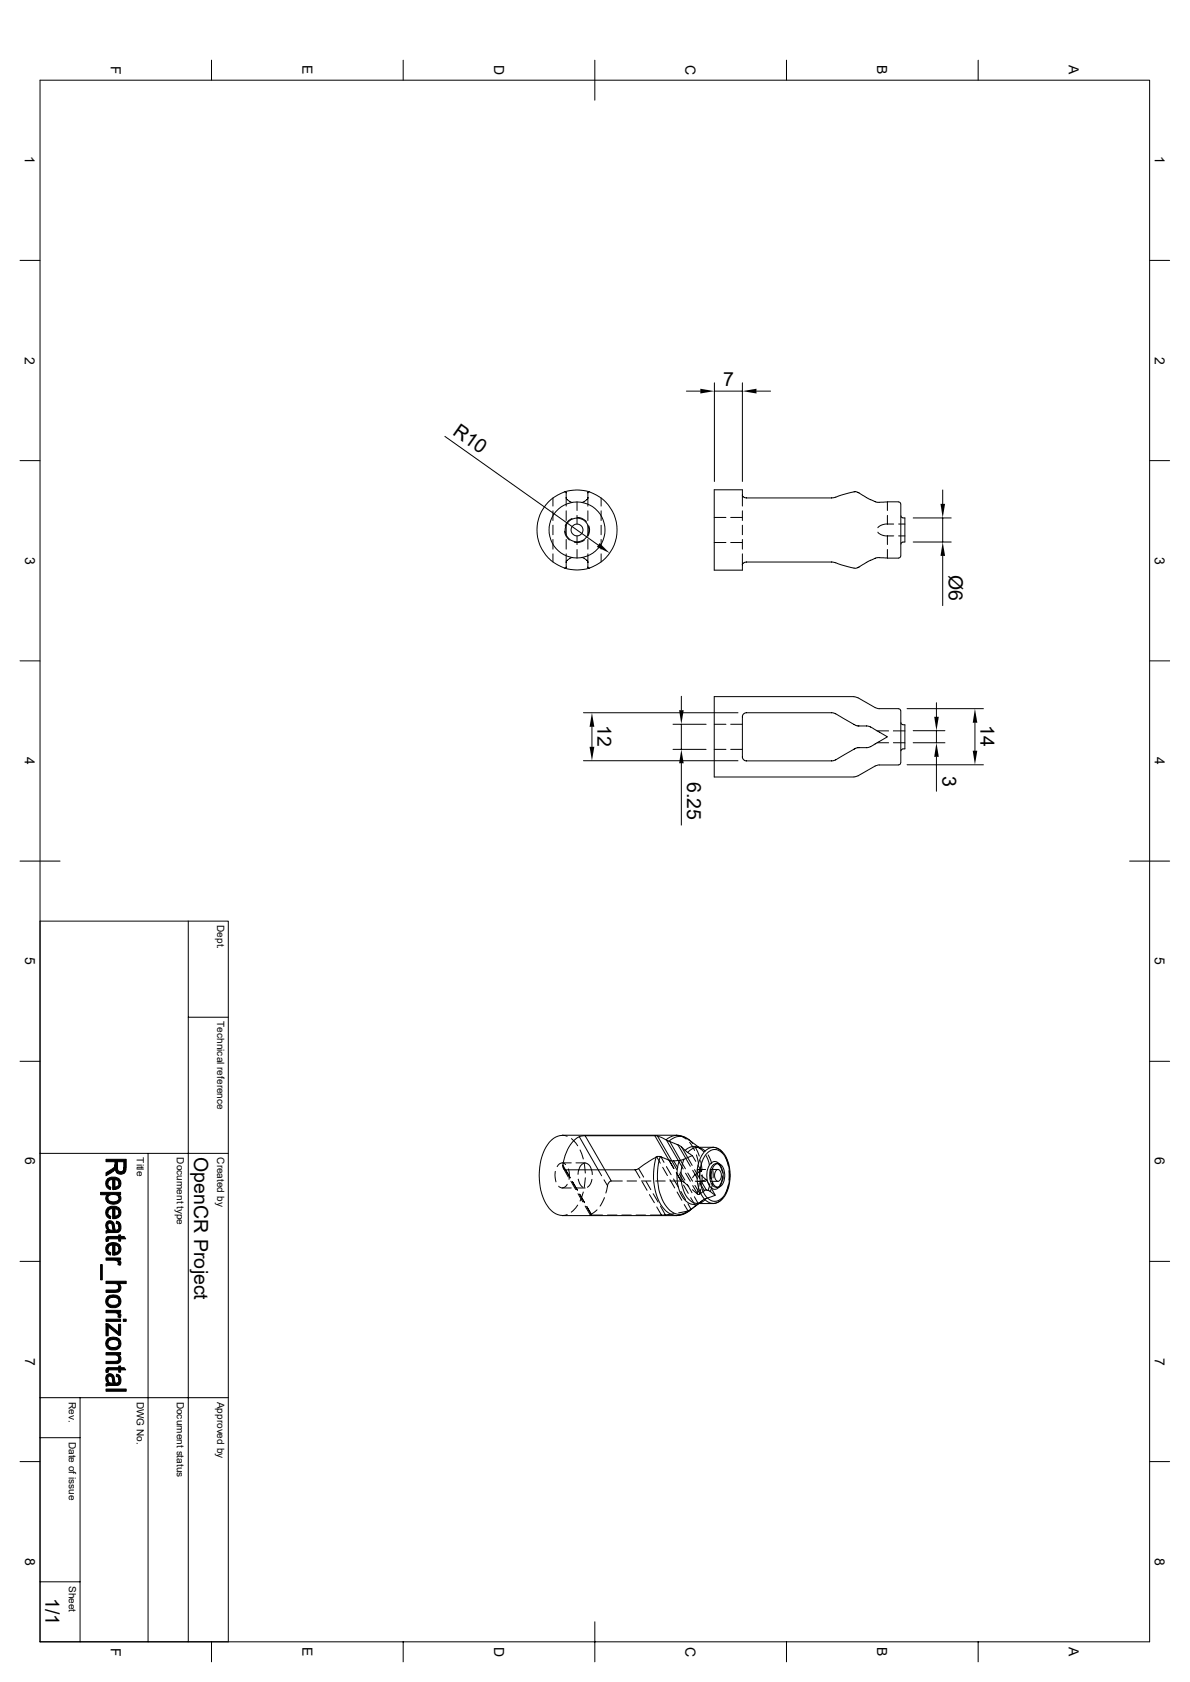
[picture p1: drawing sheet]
<svg xmlns="http://www.w3.org/2000/svg" width="297mm" height="420mm" viewBox="0 0 297 420" stroke-linecap="round" stroke-linejoin="round" font-family="sans-serif">
<g fill="none" stroke="#000" stroke-width=".25">
<path d="M52.8 15v5M100.6 15v5M148.5 15v10M196.3 15v5M244.1 15v5M10 20h276.9v390h-276.9zM5 65h5M286.9 65h5M171.3 97.7h3.5M178.3 95.6v24.6M178.3 97.7h7M185.3 95.6v24.6"/>
<path d="M188.8 97.7h3.5M5 115h5M111 109l38.3 27.1M286.9 115h5M138 124.3v2.1M138 127.6v2.4M138 131.1v2.4M138 134.7v2.4M138 138.3v2M140.9 132.6v.2a3 3 0 0 0 1.3 2M140.9 122.8a10.5 10.5 0 0 1 6.2 0M140.9 122.8l.4 .1v1.3"/>
<path d="M140.9 122.8a10 10 0 0 0-6.9 9.5 10 10 0 0 0 6.9 9.6M141.3 124.2v2.2M141.3 127.6v2.4M141.3 131.1v2.4M141.3 134.7v2.4M141.3 138.3v2.1M141.3 124.2l.3 .6 .8 .6h.4M142.8 129.5a2.94 2.94 0 0 0-1.7 1.9M142.8 139.2l-.4 .1-.8 .6-.3 .5M144 129.2a3 3 0 0 1 2.3 1.1M144 125.3v2.2M144 128.7v2.2"/>
<path d="M144 133.8v2.2M144 137.2v2.2M145.2 139.2l.4 .1 .9 .6 .2 .5M145.8 134.9a3 3 0 0 1-2.5 .5M146.7 124.2l-.2 .6-.9 .6h-.4M146.7 124.2v2.2M146.7 127.6v2.4M146.7 131.1v2.4M146.7 134.7v2.4M146.7 138.3v2.1M147 131.4l.1 .2a3.2 3.2 0 0 1-.4 2.3M147.1 122.8a10 10 0 0 1 6.9 9.5 10 10 0 0 1-6.9 9.6"/>
<path d="M147.1 122.8l-.4 .1v1.3M150 124.3v2.1M150 127.6v2.4M150 131.1v2.4M150 134.7v2.4M150 138.3v2M178.3 135.5h2.9M178.3 129.2h2.9M182.4 135.5h2.9M182.4 129.2h2.9M185.3 123.7l.2 .3 .7 .3h21.6l.8-.2M185.3 123.7v-1.4h-7v20.1h7v-1.4"/>
<path d="M185.3 123.7v2.7M185.3 127.6v2.4M185.3 131.1v2.4M185.3 134.7v2.4M185.3 138.3v2.7M208.6 124.2l2.9-1 2.1-.4 3.6 2 1.5 .6h.8M219.1 132.9l1 .7 1.4 .2M219.4 139.2l2.1 .1M219.5 139.2l-.8 .1-1.5 .6-3.6 2-2.1-.4-3.7-1.2h-21.6l-.7 .3-.2 .4M221.5 133.8h1.6M221.5 130.9h1.6M221.5 125.3l-2.1 .1"/>
<path d="M221.5 130.9l-1.4 .2-1 .7M221.5 128.7v2.2M221.5 133.8v2.2M221.5 137.2v2.2M224.3 133.8h1.5M224.3 130.9h1.5M224.3 125.3l.4 .2a15.3 15.3 0 0 1 .1 4.8v5.8a6.3 6.3 0 0 1-.1 3.1l-3.2 .2M224.3 125.3h-2.8v2.2M224.9 128.8l.1 .4 .3 .1M225.3 129.3h.5v6h-.5M225.3 135.4l-.3 .1-.1 .3M227.9 135.3h9.5"/>
<path d="M227.9 129.3h9.5M235.3 122.3v3.5M235.3 129.3v6M235.3 138.8v12.4M140.9 141.9a10.5 10.5 0 0 0 6.2 0M141.3 140.4v1.3l-.4 .2M146.7 140.4v1.3l.4 .2M5 165h5M145.6 178h38.6M170.1 173.9v3.4M185.6 178.2l.5-.2h21.7l.8 .2 4.9 2.9 .6 .2 2.8 .1 4.6 2.6-4.6 2.6-2.8 .1-.6 .2-4.9 2.8-.8 .3h-21.7l-.4-.2-.4-.6v-10.4zM224.3 177l.4 .1a15.3 15.3 0 0 1 .1 4.8v5.9a6.3 6.3 0 0 1-.1 3l-.4 .2"/>
<path d="M224.3 177h-5.1l-.8-.3-4.2-2.5-1.1-.3h-34.8v20.1h34.8l1.1-.3 4.2-2.4 .8-.3h5.1M226.4 177h19M233.7 175.5v3.5M286.9 165h5M145.6 189.9h38.6M147.7 181.5v5M168 187.1h8.2M168 180.8h8.2M170.1 180.8v6.3M170.1 190.6v15.4M178.3 187.1h2.9M178.3 180.8h2.9"/>
<path d="M182.4 187.1h2.9M182.4 180.8h2.9M218.9 185.5h2.9M218.9 182.5h2.9M223 185.5h2.8M223 182.5h2.8M224.9 180.5l.1 .3 .8 .2v6l-.8 .2-.1 .3M226.4 191h19M227.9 185.5h7.9M227.9 182.5h7.9M233.7 182.5v3M233.7 189v8.6"/>
<path d="M243.3 180.5v7M5 215h10M281.9 215h10M10 230h47v180M47 230v180M47 254h10M5 265h5M286.9 265h5M10 288h47M37 288v122M138.6 292.5l-.1 .9 .3 1.7M140.3 296.6h2.3"/>
<path d="M140.3 290.4h2.3M140.3 283.5a5.9 5.9 0 0 0-4.7 4.5 15.2 15.2 0 0 0 1.5 13.8l1.6 1.3 1.6 .4M140.6 291.7l1.3 2.2M141.1 292.1l-.5-.3-.1-.9 1.8 3.1M141.1 292.1l1.2 2M141.1 292.1h17.4M141.2 290.8a1.23 1.23 0 0 0-2.1 .5M141.6 295.7a1.25 1.25 0 0 1-2.2 .5M141.9 291.9l.2 1.4-.1 1.2M142.5 294.9l1.2 2.1M142.6 284.3l1.6 1.8M142.9 295.1l1.2 2"/>
<path d="M142.9 295.1l1.2 2.1M143.8 296.6h2.2M143.8 290.4h2.2M144.3 298.1l1.2 2M144.3 294.4l.4 1.1 .8 1M144.4 292.1l-.1 1.1M144.5 292.1a1.5 1.5 0 0 1 .9-1.5 1.5 1.5 0 0 1 1.7 .4l.6 1.1 .1 1.2M144.6 283.8a9.1 9.1 0 0 0-4.1 7.1M144.7 298.2l1.1 2M144.7 298.3l1.2 2M144.8 287.1l.8 2.3M145.6 297.6l-.8 2.3"/>
<path d="M145.8 290.5l.3 2.4M146 283.6l-1.4 .2 5.6 9.8M146 283.6l6.6 11.3-.5 .2-.5 1M146 283.6h17.4M146.1 294.1l-.3 2.4M147.7 294.5l-.3 1-.8 1M150.7 294.6l.9 1.5M150.8 299l-1 2.2M151.6 296.1l-.4 1.8M152.6 294.9h2.7M156.5 294.9h2.4M158.5 292.1l.9-.3 1.3 2.1"/>
<path d="M158.5 292.1l1.2 2M159.4 291.8l4.3-2.8a14.7 14.7 0 0 0 2.1 13l1.5 1.1 1.6 .4M160.1 294.9h2.4M160.3 295.1l1.2 2.1M161.2 295l1.2 2.1M162.1 298.3l1.2 2M163 298.1l1.3 2M163.4 283.6h.7M163.4 283.6l4.7 8.2M163.7 294.9h2.3M163.9 288.8l.9 1.6M163.9 288.8l-.2 .1"/>
<path d="M164.1 283.6l4.8 8.4M164.1 283.7l2.1 .9M164.8 288.8a15 15 0 0 0 1.6 12.5 3.8 3.8 0 0 0 5.6 1.1M164.8 288.8h-.9M164.8 288.8l.2 .1M165 288.9l2 .8M165 288.9l.7 1.3M165.4 291.5l1.2 2M166.2 284.6l.8 .3M166.3 291.3l1.2 2M166.3 284.6l4.2 7.3M167 284.9l.2 .1"/>
<path d="M167 289.7l1.1 .2M167 289.7l1.2 2.1M167.2 285l3.9 6.8M167.2 285l2 .9M167.2 294.6l1.2 2M167.2 294.9h2.8M168.1 294.4l1.2 2.1M168.1 289.9l1.1 1.7M168.8 292.8l1.2 2.1M168.9 283.5a3.8 3.8 0 0 1 2.4 .9M168.9 283.5l-1.4 .3-1.3 .8M168.9 283.5h-28.6l1.3 .2"/>
<path d="M168.9 283.5l1.6 .3 1.5 .8M169 297.6l1.2 2.1M169.2 285.9l.9 .5M169.2 285.9l3.1 5.3M169.5 293.1l1.3 2.1M169.5 289.8a10.7 10.7 0 0 0 1.3 9.7 2.83 2.83 0 0 0 4.5 .3M169.5 289.8l-1.4 .1M169.8 292.7l1.1 2M169.9 297.5l1.2 2.1M170 294.9l.8 .3M170.1 286.4l1.6 1.4M170.1 286.4l2.7 4.6"/>
<path d="M170.6 295.9l1.2 2.1M170.7 289.5l-1.2 .3M170.7 289.5a10.4 10.4 0 0 0 1.2 10l1.2 .8 .9 .2M170.8 295.2l1.1 1.1M171.1 292.9l1.2 2.1M171.5 295.7l1.2 2.1M171.7 287.8l1.1 .8M171.7 292.9l1.1 2M172 284.6l2.9 2.3-.9-.4M172 284.6a3.5 3.5 0 0 0-5 .4M172 284.6l.9 .9M172.1 285.2l1.3 2.1"/>
<path d="M172.4 299l1.2 2.1M172.8 297.1l1.2 1M172.8 288.5l.9 1.5M172.8 288.5l-2.1 1M172.9 296l1.2 2.2M172.9 292.2l1.2 2.1M173.3 298.8l1 1.8M173.4 292.1l1.1 2M173.4 296l1.3 2.1-.1 .1M173.6 286.5l.9 2.2M173.8 288.4l.6 2.3M174 286.5l-1.2 .4-1.1 .9"/>
<path d="M174 286.5a2.91 2.91 0 0 1 2 .9M174 286.5h4M174.2 295h1.9M174.2 292h1.9M174.2 291l.8 1.4M174.3 286.5a2.9 2.9 0 0 0-3.3 .8M174.3 286.5l1.3 1.1M174.5 295.4l-.5 2.7 .1 .1M174.5 291.9l.1 2.4M174.7 295.3l1.1 2M174.9 289.8l.3 2.4M174.9 296.9l-.3 1.3h-.5"/>
<path d="M175 293.5l1.3 1.1M175 292.4l-.9-.4 .1 .6M175 292.4l-1.6 1-.5 .7M175.1 295.1l1.2 2M175.3 293.4l-.2 2.3M175.3 299.8l-1 .8M175.8 297.3l-1.1 .8M176.2 288.2a2.66 2.66 0 0 1 2.5-1.2 2.66 2.66 0 0 1 2.2 1.8 9.9 9.9 0 0 1-.3 9.9 2.66 2.66 0 0 1-2.5 1.3 2.66 2.66 0 0 1-2.2-1.8 9.9 9.9 0 0 1 .3-10zM176.2 288.6l.8 2.2M176.3 297.1l.4 .1M176.3 297.1l-.5 .2M176.3 294.6l-1.5 .4-1.3-.1"/>
<path d="M176.3 294.6l.8 1.4M176.3 299.2l-1 .6M176.3 299.2a3 3 0 0 1-2.3 1.3M176.7 288.4l.9 2.2M176.7 297.2l.6 .3M177.2 295.6l-.5 1.6M177.3 297.5l1.2 .9-2.2 .8M177.3 295h1.9M177.7 297l.8 1.5M177.9 291.8l.1 2.3M177.9 295.3l-.6 2.2M178 286.5l.8 .1 1.1 .6 .9 1 .7 1.4 .7 2.9v2l-.3 1.6-1 2.5-1 1.2-.6 .4-1.2 .3h-4.1"/>
<path d="M178 286.5a4 4 0 0 0-3.4 3.3 9.9 9.9 0 0 0 1.6 10 2.72 2.72 0 0 0 4.2-.7M178 286.5a3.3 3.3 0 0 1 2.4 1.4M178.3 291a1.31 1.31 0 0 1 1.4-.4 1.31 1.31 0 0 1 .9 1.1 4.2 4.2 0 0 1-.8 4.5 1.52 1.52 0 0 1-2.1-1.4 4.7 4.7 0 0 1 .6-3.8zM178.8 290.5a2.46 2.46 0 0 0-1.7 3 2.67 2.67 0 0 0 1.7 3M178.8 290.5l.7 .2 .4 .5M178.8 290.5l.5 .2 .4 .5 .5 1.2M178.8 290.5h.4M178.8 292.2l.2-.1a1.21 1.21 0 0 1 1 1.6l-.1 .6a.68 .68 0 0 1-.7 .7 .68 .68 0 0 1-.7-.7l-.1-1.3zM179.2 292h-2l.1 2.4M179.9 295.8l-.4 .5-.7 .2h.4M180.3 293.6l-.1 1.2-.5 1.1M180.4 292.9a2.67 2.67 0 0 0-2.2-2.9 3.7 3.7 0 0 0-1.8 4 2.72 2.72 0 0 0 2.1 3 2.89 2.89 0 0 0 1.9-2.9"/>
<path d="M180.4 292.3l.1 .6-.1 1.8M181 288.9l.8 2.2M181.8 295.9l-.8 2.2M181.9 292.3v2.4M5 315h5M140.3 303.5h28.6M141.6 303.3l-1.3 .2M144.2 300.9l-1.6 1.8M146 301.2l1.3 2.2M146.4 301.2l1.1 2-.2 .2h.4M146.5 301.4l1.2 2M147.7 303.4h2.7"/>
<path d="M149 302.1l-1.5 1.1M151.6 303.4h2.4M155.2 303.4h2.4M158.7 303.4h2.5M162.3 303.4h2.8M163.9 301.4l1.2 2h1M164.8 301.2l1.3 2.2M168.2 303.1l-2.1 .3M170.8 300.8l.9 1.5M171.5 302.4l-2.1 .5M171.7 300.6l.8 1.4M172 302.4l-1.5 .8-1.6 .3"/>
<path d="M172 302.4l.4-.4-.9 .4a4.4 4.4 0 0 1-2.6 1.1M172.5 302h-.1M173.6 301.1l-1.1 .9M174 300.5l.9-.4-2.9 2.3M174.3 300.6l-.7 .5M286.9 315h5M10 359h10M10 349h47M20 349v61M5 365h5M286.9 365h5M10 395h10"/>
<path d="M52.8 410v5M100.6 410v5M148.5 405v10M196.3 410v5M244.1 410v5"/>
<circle cx="144" cy="132.3" r="7"/>
<circle cx="144" cy="132.3" r="1.49"/>
<circle cx="144" cy="132.3" r="2.97"/>
</g>
<g fill="#000" stroke="#000" stroke-width=".25">
<path d="M26.9 294.3v1.5l.2 .4 .5 .2v.6a1.58 1.58 0 0 1-.7-2.7z" fill-rule="evenodd"/>
<path d="M26.5 292.8l1-.6a1.76 1.76 0 0 0 1.2-1.4v1.1l-.5 .6-1.7 1.1z" fill-rule="evenodd"/>
<path d="M26.9 294.3a2.51 2.51 0 0 1 2.8 0v1.2l-.2-.6-.9-.4v2.5l-.3 .1-.2-.1v-2.5l-.9 .3-.3 .7z" fill-rule="evenodd"/>
<path d="M29.6 298.3l.1 .9z" fill-rule="evenodd"/>
<path d="M25.1 297.7h5v.6h-.5v.5a1.63 1.63 0 0 0-2.7 .2l-.1 1.2v-1.9h-1.7z" fill-rule="evenodd"/>
<path d="M28.6 294.5v1.9h.2l.5-.2 .3-.4 .1-1.5a1.53 1.53 0 0 1 .4 1.7 1.53 1.53 0 0 1-1.5 1z" fill-rule="evenodd"/>
<path d="M26.9 299.2a1.55 1.55 0 0 0 1.4 .9 1.55 1.55 0 0 0 1.4-.9l.1-.8a1.41 1.41 0 0 1 .2 1.6 1.41 1.41 0 0 1-1.5 .7l-.9-.1-.8-.4z" fill-rule="evenodd"/>
<path d="M29.3 290.1v1.3a.86 .86 0 0 0 .7 1.2 .86 .86 0 0 0 .9-1.1v1.5l-.5 .2-1.1-.2z" fill-rule="evenodd"/>
<path d="M26.5 289.5h5v2l-.2 1.1-.4 .4v-2.9h-1.6v2.8l-.5-.8-.1-2h-2.2z" fill-rule="evenodd"/>
<path d="M25.1 315.8h.4v3.8h-.4z" fill-rule="evenodd"/>
<path d="M26.8 298.4v1.8a1.33 1.33 0 0 1 0-1.8z" fill-rule="evenodd"/>
<path d="M26.9 306.1v1.1z" fill-rule="evenodd"/>
<path d="M26.6 308.9l.4-.1v1.1l-.5 .1-.1-.6z" fill-rule="evenodd"/>
<path d="M26.9 301.6v1.5l.2 .3 .5 .3v.6a1.58 1.58 0 0 1-.7-2.7z" fill-rule="evenodd"/>
<path d="M26.8 310.7l.1 1.5 .7 .6v.6a1.6 1.6 0 0 1-.8-2.7z" fill-rule="evenodd"/>
<path d="M26.8 305l.6-.2 .9 .4v2l-.2-.9a.62 .62 0 0 0-.5-.9 .62 .62 0 0 0-.7 .7l-.1 1a1.59 1.59 0 0 1 0-2.1z" fill-rule="evenodd"/>
<path d="M26.9 301.6a2.51 2.51 0 0 1 2.8 0v1.2l-.3-.7-.8-.3v2.5h-.5v-2.5l-.8 .2-.4 .8z" fill-rule="evenodd"/>
<path d="M29.1 304.9l.6 .3v1.2l-.2-.7-.5-.2z" fill-rule="evenodd"/>
<path d="M26.9 310.7a2.33 2.33 0 0 1 2.8 0v1.2l-.4-.8-.7-.2v2.5h-.5v-2.5l-.8 .3-.4 .7z" fill-rule="evenodd"/>
<path d="M26.5 314.1h3.6v.5h-.6v.7l-.2-.4-.5-.2h-2.3z" fill-rule="evenodd"/>
<path d="M28.6 301.8v1.9h.2l.5-.2 .3-.3 .1-1.6a1.53 1.53 0 0 1 .4 1.7 1.53 1.53 0 0 1-1.5 1z" fill-rule="evenodd"/>
<path d="M26.9 306.5l.5 .6 .9 .1v-1.8l.3 1.1a.55 .55 0 0 0 .6 .7 .55 .55 0 0 0 .5-.7v-1.3a1.48 1.48 0 0 1-.5 2.6h-2.1l-.6 .1v-.6l.4-.1z" fill-rule="evenodd"/>
<path d="M28.6 310.9v1.9l.7-.2 .3-.3 .1-1.6a1.53 1.53 0 0 1 .4 1.7 1.53 1.53 0 0 1-1.5 1z" fill-rule="evenodd"/>
<path d="M29.5 314.6l.7 .6-.2 .7-.6-.1z" fill-rule="evenodd"/>
<path d="M27 308.8l2.6-.1v-.3h.5v.3h.9l.4 .6h-1.3v.6h-.5v-.6h-2.4l-.2 .4z" fill-rule="evenodd"/>
<path d="M26.5 330.5l.5 .8v2.2h-.5z" fill-rule="evenodd"/>
<path d="M26.5 322.1h2.6a.54 .54 0 0 0 .5-.7v1.1l-.1 .1-3 .1z" fill-rule="evenodd"/>
<path d="M26.5 330.5h.5l2.6 2.2 .1 .7-2.7-2.1z" fill-rule="evenodd"/>
<path d="M29.6 338.2v1z" fill-rule="evenodd"/>
<path d="M26.9 323.8a2.41 2.41 0 0 1 2.8 0v1.2a1.49 1.49 0 0 0-1.3-1.1 1.49 1.49 0 0 0-1.5 .8v.3z" fill-rule="evenodd"/>
<path d="M26.9 334.3a2.41 2.41 0 0 1 2.8 0v1.2a1.49 1.49 0 0 0-1.3-1 1.49 1.49 0 0 0-1.5 .8v.2z" fill-rule="evenodd"/>
<path d="M26.5 327.2h3.6v.5h-.6v.7l-.2-.4-.5-.2h-2.3z" fill-rule="evenodd"/>
<path d="M29.6 330.7h.5v2.7h-.4z" fill-rule="evenodd"/>
<path d="M26.5 337.7h3.6v.5h-.5v.6l-.7-.5h-2.4z" fill-rule="evenodd"/>
<path d="M26.5 329.4h3.6v.5h-3.6z" fill-rule="evenodd"/>
<path d="M29.7 320.5a1.24 1.24 0 0 1-.1 2z" fill-rule="evenodd"/>
<path d="M26.8 323.9l.1 1.1a1.54 1.54 0 0 0 1.3 .9 1.54 1.54 0 0 0 1.5-.8v-1.3a1.68 1.68 0 0 1 .2 2.1 1.68 1.68 0 0 1-2 .6 1.57 1.57 0 0 1-1.4-1 1.57 1.57 0 0 1 .3-1.6z" fill-rule="evenodd"/>
<path d="M29.5 327.7l.7 .6-.2 .8-.6-.3z" fill-rule="evenodd"/>
<path d="M26.8 334.4l.1 1.1a1.54 1.54 0 0 0 1.3 1 1.54 1.54 0 0 0 1.5-.8v-1.4a1.68 1.68 0 0 1 .2 2.1 1.68 1.68 0 0 1-2 .7 1.57 1.57 0 0 1-1.4-1 1.57 1.57 0 0 1 .3-1.7z" fill-rule="evenodd"/>
<path d="M26.5 339.9l2.9-.1 .2-.4 .1-1.1a1.2 1.2 0 0 1 .4 1.5 1.2 1.2 0 0 1-1.4 .7h-2.2z" fill-rule="evenodd"/>
<path d="M26.5 319.9h5v.6h-1.8l-.1 2v-1.4l-.3-.4-.6-.2h-2.2z" fill-rule="evenodd"/>
<path d="M30.8 329.4h.7v.5h-.7z" fill-rule="evenodd"/>
<path d="M26.5 346.8h5v.6h-5z" fill-rule="evenodd"/>
<path d="M26.9 344.3v1.1z" fill-rule="evenodd"/>
<path d="M26.6 341.7l.4-.2v1.1l-.5 .1-.1-.6z" fill-rule="evenodd"/>
<path d="M26.8 343.2l.6-.2 .9 .4v2l-.2-.6a.79 .79 0 0 0-.1-.9 .79 .79 0 0 0-.9-.2l-.2 .4-.1 1.2a1.59 1.59 0 0 1 0-2.1z" fill-rule="evenodd"/>
<path d="M29.1 343.1l.6 .3v1.2l-.2-.7-.5-.2z" fill-rule="evenodd"/>
<path d="M26.9 344.7l.5 .6 .9 .1v-1.9l.3 1.2a.55 .55 0 0 0 .6 .7 .55 .55 0 0 0 .5-.8v-1.2a1.48 1.48 0 0 1-.5 2.5h-2.1l-.6 .2v-.6l.4-.1z" fill-rule="evenodd"/>
<path d="M27 341.5h2.6v-.4h.5v.4h.9l.4 .6h-1.3v.5h-.5v-.5h-2.3l-.3 .3z" fill-rule="evenodd"/>
</g>
<g fill="#000">
<path d="M174.8 97.1l3.5 .6-3.5 .6zM185.3 97.7l3.5-.6v1.2zM149.6 135.6l2.5 2.5-3.1-1.5zM234.7 125.8h1.2l-.6 3.5zM235.3 135.3l.6 3.5h-1.2zM169.5 177.3h1.1l-.5 3.5zM233.2 179h1.1l-.6 3.5zM147.7 178l.6 3.5h-1.1zM147.2 186.5h1.1l-.6 3.4zM170.1 187.1l.5 3.5h-1.1zM233.7 185.5l.6 3.5h-1.1zM242.8 187.5h1.1l-.6 3.5z"/>
<path d="M243.3 177l.6 3.5h-1.1z"/>
</g>
<g font-size="4.9">
<text x="180.5" y="96.3">7</text>
<text x="112.7" y="108.4" transform="rotate(35 112.7 108.4)">R10</text>
<text x="236.9" y="143.5" transform="rotate(90 236.9 143.5)">Ø6</text>
<text x="149.1" y="181.1" transform="rotate(90 149.1 181.1)">12</text>
<text x="244.7" y="181.1" transform="rotate(90 244.7 181.1)">14</text>
<text x="171.5" y="195.3" transform="rotate(90 171.5 195.3)">6.25</text>
<text x="235.2" y="193.7" transform="rotate(90 235.2 193.7)">3</text>
<text x="48.5" y="289" transform="rotate(90 48.5 289)">OpenCR Project</text>
<text x="11.3" y="399.1" transform="rotate(90 11.3 399.1)">1/1</text>
</g>
<g font-size="3.5">
<text x="27.6" y="16.5" transform="rotate(90 27.6 16.5)">F</text>
<text x="75.5" y="16.3" transform="rotate(90 75.5 16.3)">E</text>
<text x="123.3" y="16.3" transform="rotate(90 123.3 16.3)">D</text>
<text x="171.1" y="16.3" transform="rotate(90 171.1 16.3)">C</text>
<text x="218.9" y="16.3" transform="rotate(90 218.9 16.3)">B</text>
<text x="266.8" y="16.3" transform="rotate(90 266.8 16.3)">A</text>
<text x="6.2" y="39" transform="rotate(90 6.2 39)">1</text>
<text x="288.2" y="39" transform="rotate(90 288.2 39)">1</text>
<text x="6.2" y="89" transform="rotate(90 6.2 89)">2</text>
<text x="288.2" y="89" transform="rotate(90 288.2 89)">2</text>
<text x="6.3" y="139" transform="rotate(90 6.3 139)">3</text>
<text x="288.2" y="139" transform="rotate(90 288.2 139)">3</text>
<text x="6.2" y="189" transform="rotate(90 6.2 189)">4</text>
<text x="288.2" y="189" transform="rotate(90 288.2 189)">4</text>
<text x="6.3" y="239" transform="rotate(90 6.3 239)">5</text>
<text x="288.2" y="239" transform="rotate(90 288.2 239)">5</text>
<text x="6.3" y="289" transform="rotate(90 6.3 289)">6</text>
<text x="288.2" y="289" transform="rotate(90 288.2 289)">6</text>
<text x="6.3" y="339" transform="rotate(90 6.3 339)">7</text>
<text x="288.2" y="339" transform="rotate(90 288.2 339)">7</text>
<text x="6.3" y="389" transform="rotate(90 6.3 389)">8</text>
<text x="288.2" y="389" transform="rotate(90 288.2 389)">8</text>
<text x="27.6" y="411.4" transform="rotate(90 27.6 411.4)">F</text>
<text x="75.5" y="411.3" transform="rotate(90 75.5 411.3)">E</text>
<text x="123.3" y="411.2" transform="rotate(90 123.3 411.2)">D</text>
<text x="171.1" y="411.2" transform="rotate(90 171.1 411.2)">C</text>
<text x="218.9" y="411.3" transform="rotate(90 218.9 411.3)">B</text>
<text x="266.8" y="411.3" transform="rotate(90 266.8 411.3)">A</text>
</g>
<g font-size="2.5">
<text x="54.2" y="231" transform="rotate(90 54.2 231)">Dept.</text>
<text x="54.2" y="255" transform="rotate(90 54.2 255)">Technical reference</text>
<text x="34.2" y="289" transform="rotate(90 34.2 289)">Title</text>
<text x="44.2" y="289" transform="rotate(90 44.2 289)">Document type</text>
<text x="54.2" y="289" transform="rotate(90 54.2 289)">Created by</text>
<text x="17.2" y="350" transform="rotate(90 17.2 350)">Rev.</text>
<text x="34.2" y="350" transform="rotate(90 34.2 350)">DWG No.</text>
<text x="44.2" y="350" transform="rotate(90 44.2 350)">Document status</text>
<text x="54.2" y="350" transform="rotate(90 54.2 350)">Approved by</text>
<text x="17.2" y="360" transform="rotate(90 17.2 360)">Date of issue</text>
<text x="17.2" y="396" transform="rotate(90 17.2 396)">Sheet</text>
</g>
</svg>
